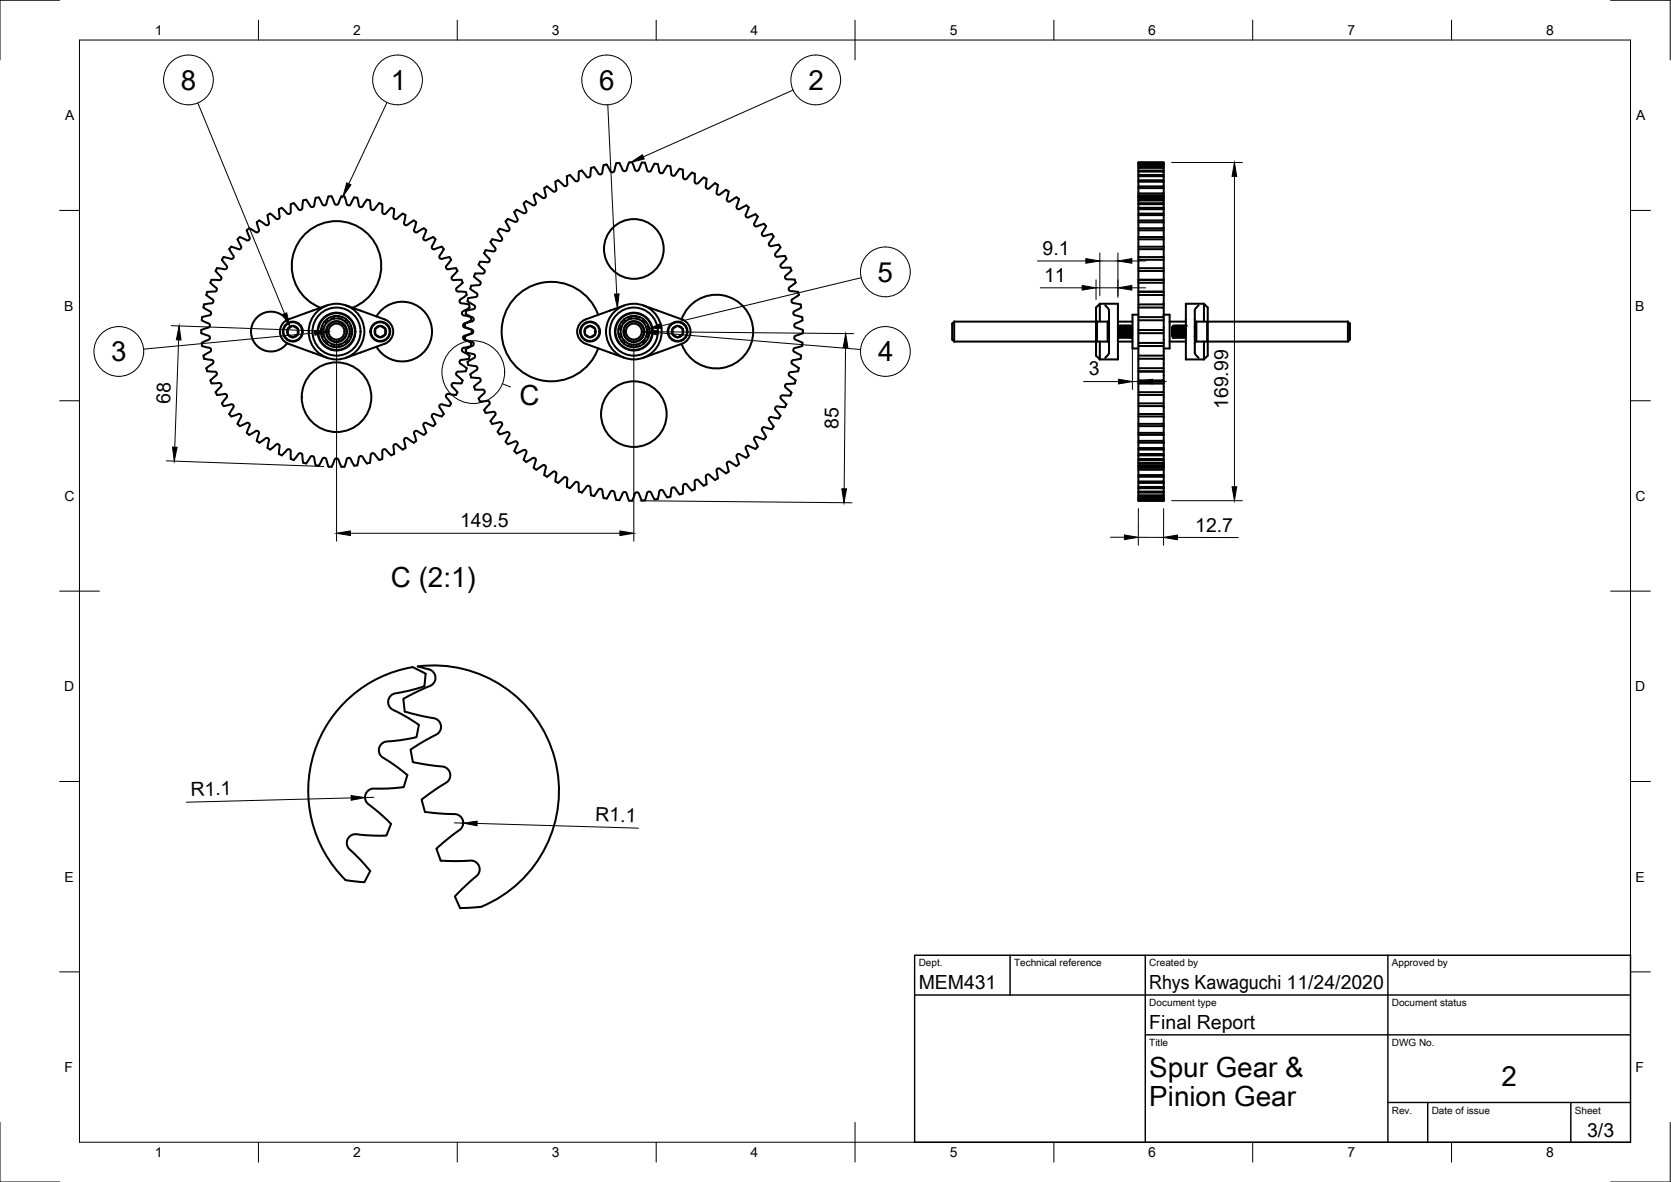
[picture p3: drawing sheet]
<svg xmlns="http://www.w3.org/2000/svg" width="420mm" height="297mm" viewBox="0 0 420 297" stroke-linecap="round" stroke-linejoin="round" font-family="sans-serif">
<!-- layer: Visible -->
<g fill="none" stroke="#000" stroke-width=".51">
<path d="M60.3 59.6a.98 .98 0 0 0-.1 1.6l.5 .8-.3 .6h-.4l-1.2-.4a.66 .66 0 0 0-.9 .1 .66 .66 0 0 0 .1 .9l.7 1.2-.2 .6-.4 .1-1.9-.5-.4 .7M62.6 57.4l-.6 .5 .8 1.9-.2 .5-.6 .1-1.7-.8M64.6 55.9l.5 1.9-.1 .5-.6 .1-1.7-1M76.2 50.4l-.2 1.9-.2 .4h-.6l-.9-1.1a.71 .71 0 0 0-1-.4 .71 .71 0 0 0-.2 1.1v1.1l-.2 .3h-.6l-.6-.6a1 1 0 0 0-1.6-.5l.2 1.9-.2 .4-.7 .1-.9-.9a.71 .71 0 0 0-1-.2 .71 .71 0 0 0-.1 1.1l.2 1.1-.2 .4-.5 .1-.7-.5a1 1 0 0 0-1.6-.3M82.6 49.4l-.5 1.8-.4 .4-.6-.2-.6-1.2a.66 .66 0 0 0-.7-.6 .66 .66 0 0 0-.6 .8l-.2 1.2-.4 .4-.5-.1-.5-.8a1 1 0 0 0-1.4-.7M85.8 49.3l-.7 1.9-.4 .3-.5-.2-.8-2-.8 .1M85.8 49.3l.8 .1M86.6 49.4l.8 2.1h.7l.4-.9a1 1 0 0 1 1.3-.9l.6 2.2 .3 .2 .4-.2 .5-.8a1.02 1.02 0 0 1 1.4-.7M93 50.4l.3 2.2 .7 .1 .6-.7a1.01 1.01 0 0 1 1.5-.7v1.9l.2 .5h.6l1-1a.71 .71 0 0 1 1-.3 .71 .71 0 0 1 .1 1.1l-.1 1.1 .2 .3 .5 .1 .8-.6a.99 .99 0 0 1 1.6-.3l-.4 1.9 .1 .4 .5 .2 .8-.5a1 1 0 0 1 1.7-.3M104.6 55.9l-.5 1.8 .2 .6 .5 .1 1.8-1M106.6 57.4a1.01 1.01 0 0 1 .2 1.6l-.4 1 .5 .4 2-.8M108.9 59.6l.6 .5-.9 2.1 .5 .5 .9-.4a1.02 1.02 0 0 1 1.6 .3l-1.1 1.8 .1 .4 .5 .3 1.9-.5 .4 .7"/>
<path d="M125.1 58.2l1.2 1.7-.1 .5-.5 .2-2-.5M127.1 55.6l1 1.8-.1 .5-.4 .2-2-.6-.5 .6M129.9 52.7a.98 .98 0 0 0-.1 1.6l.4 1-.4 .5-2.1-.8-.6 .6M131.7 51.1l.7 1.8-.2 .6h-.6l-1.7-.8M134.2 49.1l.5 1.9-.1 .5-.6 .1-1.7-1-.6 .5M139.6 45.7l.3 1.9-.1 .4-.6 .2-1.1-.9a.66 .66 0 0 0-.9-.3 .66 .66 0 0 0-.2 1l.3 1.3-.4 .5-.5-.1-1.6-1.1-.6 .5M140.4 45.3l-.7 .3M143.3 44a.98 .98 0 0 0-.7 1.5v.9l-.6 .4-1.6-1.5M145.5 43.1v2l-.3 .4-.6-.1-1.3-1.4M146.3 42.9l-.7 .2M148.6 42.2l-.2 2-.4 .4-.4-.1-1.3-1.6M151.8 41.5l-.5 2.2h-.7l-.5-.7a.98 .98 0 0 0-1.5-.8"/>
<path d="M155.8 40.9l-.9 .1-.4 1.9-.3 .3-.5 .1-.6-.9a.99 .99 0 0 0-1.3-.9M158.2 40.8l-.6 1.8-.5 .4-.5-.2-.9-1.8M158.2 40.8a1.02 1.02 0 0 1 1.2 1.1l.3 .9 .3 .2 .5-.2 .4-.9a.99 .99 0 0 1 1.3-1M162.2 40.9l.5 1.9 .4 .3 .6-.2 .5-1.2a.66 .66 0 0 1 .8-.5 .66 .66 0 0 1 .5 .7l.3 1.3 .5 .3 .5-.2 .9-1.6M167.8 41.6a1 1 0 0 1 .9 1.4l.1 .9 .7 .3 1.4-1.8M170.9 42.4a.99 .99 0 0 1 .8 1.4l.1 .9 .3 .3 .5-.1 .6-.6a1.02 1.02 0 0 1 1.5-.6v.7a1.78 1.78 0 0 0 .1 1.6h.7l1.4-1.4M176.9 44.6l.8 .3-.1 .8a1.67 1.67 0 0 0 0 1.6l.3 .1h.4l1.5-1.4M179.8 46.1a.99 .99 0 0 1 .5 1.5l-.1 .9 .4 .4h.4l1.2-.9a.63 .63 0 0 1 .8 0 .63 .63 0 0 1 .1 .8l-.4 1.3 .3 .5h.5l1.1-.7a.71 .71 0 0 1 1 0 .71 .71 0 0 1-.1 1.1l-.3 .9 .2 .6h.5l1.1-.6a.66 .66 0 0 1 1 0 .66 .66 0 0 1 0 .9 1.73 1.73 0 0 0-.5 1.5l.3 .3 .3 .1 1.9-.9M190 53.8a.99 .99 0 0 1 0 1.7l-.4 .7 .1 .5 .5 .2 .8-.3a1 1 0 0 1 1.6 .3M192.6 56.9l-1 1.6v.4l.2 .4a1.8 1.8 0 0 0 1.6-.3l.7-.2M194.1 58.8a.99 .99 0 0 1-.2 1.6l-.6 .8 .2 .6 .4 .1 1.2-.3a.71 .71 0 0 1 1 .4 .71 .71 0 0 1-.4 .9l-.8 .8 .1 .6 .3 .2 1.4-.1a.66 .66 0 0 1 .9 .3 .66 .66 0 0 1-.3 .9l-.9 .8-.1 .6 .4 .3h1.3a.71 .71 0 0 1 .9 .5 .71 .71 0 0 1-.6 .8l-.8 .7-.1 .4 .3 .5h.9a1 1 0 0 1 1.5 .8l-1.7 1.3-.1 .5 .5 .4 1.9 .2M286.2 49.3v68h6.4"/>
<path d="M286.2 57.9h6.4v1.7h-6.4M286.2 55.9h6.4v1.5h-6.4M286.2 54.1h6.4v1.3h-6.4M286.2 52.6h6.4v1.1h-6.4M286.2 51.3h6.4v.9h-6.4M286.2 50.4h6.4v.7h-6.4M286.2 49.7h6.4v.5h-6.4M286.2 49.4h6.4v.2h-6.4M286.2 49.3l6.4 .1M286.2 49.1h6.4v.2M286.2 47.3h6.4v1.3h-6.4M286.2 45.7h6.4v1.1h-6.4"/>
<path d="M286.2 44.3h6.4v1h-6.4M286.2 43.1h6.4v.9h-6.4M286.2 42.2h6.4v.7h-6.4M286.2 41.5h6.4v.5h-6.4M286.2 41h6.4v.4h-6.4M286.2 40.8h6.4v.2h-6.4M292.6 40.8h-6.4v8.5M292.6 41h.1M292.6 41.4v.1M292.6 42v.2M292.6 42.9v.2M292.6 44v.3"/>
<path d="M292.6 45.3v.4M292.6 46.8v.5M292.6 48.6v.5M292.6 49.6v.1M292.6 50.2v.2M292.6 51.1v.2M292.6 52.2v.4M292.6 53.7v.4M292.6 55.4v.5M292.6 57.4v.5M292.6 59.6v.5M52.9 71.1l1.5 1.3 .1 .5-.4 .4h-1.3a.66 .66 0 0 0-.8 .4 .66 .66 0 0 0 .4 .9l1.1 .7 .2 .5-.4 .4-1.3 .2a.66 .66 0 0 0-.8 .5 .66 .66 0 0 0 .6 .8l1.1 .6 .2 .5-.4 .4-1.2 .3a.66 .66 0 0 0-.8 .6 .66 .66 0 0 0 .7 .7l1.2 .6 .2 .3-.3 .6-.8 .2a.97 .97 0 0 0-1.1 1.2l1.9 .7 .3 .4-.2 .5-1.9 .9"/>
<path d="M53.2 70.3l-.3 .7M55.8 65.3l1.2 1.5 .1 .4-.5 .5-.9-.2a.97 .97 0 0 0-1.5 .6l1.4 1.4 .1 .5-.5 .4-2-.1M82.2 76.8l-9.7 3.5M83.2 79.6l.3 .6M84 79.4l.1 .6M85.2 79.4v.6M86.1 79.6l-.3 .6M87 76.8l9.7 3.5M88.6 77.3a11.3 11.3 0 0 0 5-17.2 11.3 11.3 0 0 0-18 0 11.3 11.3 0 0 0 5 17.2M94.7 79.5a7.5 7.5 0 0 1 11.3-1.9 7.5 7.5 0 0 1 0 11.5 7.5 7.5 0 0 1-11.3-2M113.4 65.3l-1.3 1.8 .4 .5 1-.1a.99 .99 0 0 1 1.5 .6l-1.3 1.4-.1 .6 .4 .3 2-.1M116 70.3a.98 .98 0 0 1-.5 1.5l-.7 .6v.6l.3 .3h1.3a.66 .66 0 0 1 .9 .4 .66 .66 0 0 1-.5 .9l-1.1 .8-.1 .4 .3 .4 1.3 .2a.66 .66 0 0 1 .8 .5 .66 .66 0 0 1-.5 .8l-1.1 .6-.3 .5 .4 .4 1.3 .3a.66 .66 0 0 1 .7 .6 .66 .66 0 0 1-.6 .7l-1.2 .5-.3 .4 .3 .6 .8 .2a.99 .99 0 0 1 1.1 1.2l-1.9 .7-.3 .4 .2 .5 1.5 .6a.63 .63 0 0 1 .4 .8 .63 .63 0 0 1-.7 .5l-1.3 .2-.3 .4v.5l.9 .5a.99 .99 0 0 1 .8 1.4l-2 .3-.3 .2 .1 .6 1.3 .9a.63 .63 0 0 1 .2 .8 .63 .63 0 0 1-.8 .4h-1.2l-.4 .2v.7l.7 .5a.97 .97 0 0 1 .5 1.5h-2l-.4 .2 .1 .7 1.3 1.4a.99 .99 0 0 1-1.5 .5l-1-.1-.4 .5 1.3 1.9"/>
<path d="M117.2 78.1l-.1 .8 1.8 .9 .2 .6-.4 .4-1.8 .5v.8M118.2 72.6l1.7 1.1 .1 .3-.2 .6-.9 .1a.98 .98 0 0 0-1.4 1l1.8 1 .2 .5-.4 .5-1.9 .4M118.5 71.8l-.2 .8M119.2 69.5l1.6 1.3v.5l-.4 .4-2 .1M119.5 68.7l-.3 .8M120.3 66.5l1.4 1.3 .2 .6-.5 .4h-2M120.7 65.8l-.3 .7M121.7 63.6l1.3 1.4 .1 .5-.4 .4-2.1-.1M122.1 62.9l-.4 .7M123.8 60.1a.98 .98 0 0 0 .2 1.7l.6 .7-.2 .6-.4 .1-1.9-.3M150.4 79.1a12.5 12.5 0 0 0-19.2-5.8 12.5 12.5 0 0 0 0 20.1 12.5 12.5 0 0 0 19.2-5.9M157 76.8l-9.7 3.5a3.2 3.2 0 0 0-2.2 3 3.2 3.2 0 0 0 2.2 3.1l9.7 3.5"/>
<path d="M157.9 79.6l.3 .6M158.8 79.4v.6M160 79.4l-.1 .6M160.8 79.6l-.2 .6M161.8 76.8l9.7 3.5a3.2 3.2 0 0 1 2.1 3 3.2 3.2 0 0 1-2.1 3.1l-9.7 3.5M200.7 73.3l.2 .8M200.9 74.2l-1.8 1.1v.6a1.7 1.7 0 0 0 1.5 .5 .66 .66 0 0 1 .8 .5 .66 .66 0 0 1-.6 .8 1.7 1.7 0 0 0-1.3 .8l.2 .6 1.3 .4a.66 .66 0 0 1 .8 .6 .66 .66 0 0 1-.7 .7l-1.1 .5-.3 .4 .2 .5 .9 .3a.97 .97 0 0 1 1.1 1.2l-1.8 .7-.4 .4 .2 .5 1.9 .9M276.5 76.3l-.9 1v12.1l.9 .9M276.5 76.3v4.5M276.5 76.3h4.6v14h-4.6M277.9 76.8l.9 1.2v10.7l-.9 1.2M286.2 79.1h-1.4v8.5h1.4"/>
<path d="M286.2 77.3h6.4v2.4h-6.4M286.2 74.1h6.4v2.4h-6.4M286.2 71.1h6.4v2.2M286.2 68.1h6.4v2.2h-6.4h6.4v.8M286.2 65.3h6.4v2.1h-6.4M286.2 62.6h6.4v2h-6.4M286.2 60.1h6.4v1.9h-6.4M286.2 73.3h6.4M292.6 79.1h1.5v8.5h-1.5M292.6 73.3l-6.4 .1M292.6 62v.6M292.6 64.6v.7"/>
<path d="M292.6 67.4v.7M292.6 73.4v.7M292.6 76.5v.8M292.6 79.7v.8M301.4 76.8l-1 1.2v10.7l1 1.2M302.7 76.3l1 1v3.7M302.7 76.3v4.5M302.7 76.3h-4.5v14h4.5M50.7 86.1l.1 .9 1.9 .4 .4 .4-.2 .6-1.1 .6a.66 .66 0 0 0-.6 .8 .66 .66 0 0 0 .8 .5l1.3 .2 .4 .3-.2 .6-1.3 .8a.63 .63 0 0 0-.2 .8 .63 .63 0 0 0 .8 .4h1.3l.4 .4-.1 .5-1.5 1.3M52.9 95.6l.3 .7h2l.3 .1 .2 .6-.7 .7a.98 .98 0 0 0-.4 1.6l2.2-.3 .3 .6-.6 .8a.98 .98 0 0 0-.3 1.7l1.9-.5 .4 .1 .2 .6-.7 1.1a.66 .66 0 0 0-.1 1 .66 .66 0 0 0 .9 .1l1.3-.5 .6 .4-1 2.1M72.2 80.4a5 5 0 0 0-7.4-.8 5 5 0 0 0 0 7.5 5 5 0 0 0 7.4-.9M72.5 86.4l9.7 3.5"/>
<path d="M72.5 80.3a3.2 3.2 0 0 0-2.1 3 3.2 3.2 0 0 0 2.1 3.1M74.9 82.6v1.5M74.9 82.6l-1-.5a.4 .4 0 0 0-.7 0l-.8 .5v1.5l.9 .5a.4 .4 0 0 0 .7 0l.9-.5M74.9 82.6a1.45 1.45 0 0 1 0 1.5M74.9 82.6a1.45 1.45 0 0 0-2.2-.4 1.45 1.45 0 0 0 0 2.2 1.45 1.45 0 0 0 2.2-.3M80.7 82.7l.7 .1M81 81.9l.5 .3M81.4 83.9h-.7M81.5 84.5l-.5 .3M81.5 80.9l.6 .3M82.1 85.4l-.6 .4M82.2 80.2l.3 .6"/>
<path d="M82.5 85.9l-.3 .5M83.5 86.4l-.3 .6M84.1 86.6l-.1 .6M85.2 86.6v.6M85.8 86.4l.3 .6M86.7 85.9l.4 .5M87.1 80.2l-.4 .6M87.2 85.4l.5 .4M87.7 80.9l-.5 .3M87.7 84.5l.6 .3M87.9 83.9h.6M88.3 81.9l-.6 .3"/>
<path d="M88.5 82.7l-.6 .1M96.7 86.4l-9.7 3.5M96.7 80.3a3.2 3.2 0 0 1 2.2 3 3.2 3.2 0 0 1-2.2 3.1M96.9 82.6v1.5M96.9 82.6l-1-.5a.4 .4 0 0 0-.7 0l-.5 .3a.67 .67 0 0 0-.3 .9v.4a.4 .4 0 0 0 .3 .6l.6 .3a.39 .39 0 0 0 .7 0l.9-.5M96.9 82.6a1.45 1.45 0 0 1 0 1.5M96.9 82.6a1.45 1.45 0 0 0-2.2-.4 1.45 1.45 0 0 0 0 2.2 1.45 1.45 0 0 0 2.2-.3M116.9 82.1l1.8 .7 .3 .5-.2 .5-1.9 .7M116.9 84.5v.8M116.9 85.3l1.8 .6 .4 .4-.2 .6-1.8 .8 .1 .8M117.2 88.5l1.9 .5 .4 .4-.2 .5-1.8 1M117.6 90.9a.95 .95 0 0 0 1.3 1l.9 .2 .2 .6-.1 .2-1.7 1.2"/>
<path d="M118.3 94.1l.2 .7M118.4 94.9l2 .1 .3 .2 .1 .7-.7 .5a.96 .96 0 0 0-.6 1.5M119.4 97.9h2l.5 .3-.2 .7-1.4 1.2M149.6 82.6v1.5M149.6 82.6l-.9-.5a.4 .4 0 0 0-.7 0l-.6 .3a.67 .67 0 0 0-.3 .9v.4a.4 .4 0 0 0 .4 .6l.5 .3a.4 .4 0 0 0 .7 0l.9-.5M149.6 82.6a1.45 1.45 0 0 1 0 1.5M149.6 82.6a1.45 1.45 0 0 0-2.2-.4 1.45 1.45 0 0 0 0 2.2 1.45 1.45 0 0 0 2.2-.3M155.5 82.7l.6 .1M155.7 81.9l.6 .3M156.1 83.9h-.6M156.3 84.5l-.6 .3M156.3 80.9l.5 .3"/>
<path d="M156.8 85.4l-.5 .4M156.9 80.2l.4 .6M157.3 85.9l-.4 .5M158.2 86.4l-.3 .6M158.8 86.6v.6M159.9 86.6l.1 .6M160.6 86.4l.2 .6M161.5 85.9l.3 .5M161.8 80.2l-.3 .6M161.9 85.4l.5 .4M162.4 80.9l-.5 .3M162.5 84.5l.5 .3"/>
<path d="M162.6 83.9h.7M163 81.9l-.5 .3M163.3 82.7l-.7 .1M171.4 80.2a9.3 9.3 0 0 1 14.2-4.3 9.3 9.3 0 0 1 0 14.9 9.3 9.3 0 0 1-14.2-4.4M171.6 82.6v1.5M171.6 82.6l-.9-.5a.4 .4 0 0 0-.7 0l-.9 .5v1.5l.9 .5a.4 .4 0 0 0 .7 0l.9-.5M171.6 82.6a1.45 1.45 0 0 1 0 1.5M171.6 82.6a1.45 1.45 0 0 0-2.2-.4 1.45 1.45 0 0 0 0 2.2 1.45 1.45 0 0 0 2.2-.3M200.7 93.3l-1.9 .2-.4 .2v.7l.7 .5a.97 .97 0 0 1 .7 1.5l-2.2 .1-.2 .7 .7 .7a.97 .97 0 0 1 .6 1.5l-2-.1-.4 .4 .1 .6 1.3 1.3M200.9 92.5l-.2 .8M201.8 86.1a.99 .99 0 0 1-1.2 1.2l-.9 .2-.2 .6a1.7 1.7 0 0 0 1.3 .9 .66 .66 0 0 1 .6 .7 .66 .66 0 0 1-.8 .6 1.7 1.7 0 0 0-1.5 .4v.7l1.8 1.1M239.9 80.8a2.12 2.12 0 0 0-.5 2.1v.8a2.12 2.12 0 0 0 .5 2.1"/>
<path d="M239.9 80.8v5M239.9 85.8h35.7M239.9 80.8h35.7M275.8 80.8l-.1 .2v4.7l.1 .1M275.8 80.8v5M275.8 85.8h2.7M275.8 80.8h2.7M276.5 85.8v4.5M278.5 80.8l.2 .2v4.7l-.2 .1M278.5 80.8v5M278.7 81.8h.1M278.7 84.8h.1"/>
<path d="M278.8 84.4v.4M278.8 81.8v1.5M278.8 83.3v.8M278.8 81.8v.1M278.8 84.8h.1M278.8 83v.3M281.1 84l.1 .5M281.1 84.5h.1M281.1 81.8l.3 3M281.1 85.8h3.7M281.1 80.8h3.7M281.1 81.8v.1"/>
<path d="M281.1 81.8h.1M281.2 84.5l.1 .3M281.2 81.8l.2 3M281.2 81.8l.2 .4M281.4 82.2l.2 2.3M281.4 82.2h.1M281.4 84.8h.1M281.4 82.2l.3 2.3M281.6 81.8l.3 3M281.6 84.5h.1M281.6 81.8h.1M281.6 81.8l-.2 .4"/>
<path d="M281.6 84.5l-.2 .3M281.7 81.8l.2 3M281.7 84.5l.2 .3M281.7 81.8l.2 .4M281.9 82.2h.1M281.9 84.8h.1M281.9 82.2l.2 2.3M281.9 82.2l.3 2.3M282.1 81.8l.3 3M282.1 84.5h.1M282.1 81.8h.1M282.1 81.8l-.2 .4"/>
<path d="M282.1 84.5l-.2 .3M282.2 81.8l.2 3M282.2 84.5l.2 .3M282.2 81.8l.2 .4M282.4 82.2l.2 2.3M282.4 82.2h.1M282.4 84.8h.1M282.4 82.2l.3 2.3M282.6 81.8l.3 3M282.6 81.8l-.2 .4M282.6 84.5h.1M282.6 81.8h.1"/>
<path d="M282.6 84.5l-.2 .3M282.7 84.5l.2 .3M282.7 81.8l.2 3M282.7 81.8l.2 .4M282.9 84.8h.1M282.9 82.2l.2 2.3M282.9 82.2h.1M282.9 82.2l.3 2.3M283.1 81.8l.3 3M283.1 84.5h.1M283.1 81.8h.1M283.1 81.8l-.2 .4"/>
<path d="M283.1 84.5l-.2 .3M283.2 81.8l.2 3M283.2 84.5l.2 .3M283.2 81.8l.2 .4M283.4 82.2l.2 2.3M283.4 82.2h.1M283.4 84.8h.1M283.4 82.2l.3 2.3M283.6 81.8l.3 3M283.6 84.5h.1M283.6 81.8h.1M283.6 81.8l-.2 .4"/>
<path d="M283.6 84.5l-.2 .3M283.7 84.5l.1 .3M283.7 81.8l.2 3M283.7 81.8l.2 .4M283.9 82.2l.3 2.3M283.9 82.2l.2 2.3M284.1 81.8l.3 3M284.1 84.5h.1M284.1 81.8h.1M284.1 81.8l-.2 .4M284.1 84.5l-.2 .3M284.2 81.8l.2 2.6"/>
<path d="M284.2 84.5l.2 .3M284.2 81.8l.2 .4M284.4 82.2h.1M284.4 82.2l.2 2.2M284.4 82.2l.2 1.6M284.5 82l.2 .3v2.1l-.3 .4M284.5 82l.1 2.4h-.2v.4M284.5 82l-.1 .2M286.2 99.3h6.4v2.1h-6.4M286.2 93.3h6.4v2.3h-6.4M286.2 90.2h6.4v2.3h-6.4M286.2 87h6.4v2.4h-6.4"/>
<path d="M286.2 83.7h6.4v2.5h-6.4M286.2 80.5h6.4v2.4h-6.4M286.2 93.4h6.4M292.6 95.6v.7h-6.4h6.4v2.3h-6.4M292.6 82.9v.8M292.6 86.2v.8M292.6 89.4v.8M292.6 92.5v.8M292.6 98.6v.7M294.1 85.8h4.1M294.1 80.8h4.1M294.9 82l-.2 .3v2.1l.3 .4"/>
<path d="M294.9 82l.1 2.8M294.9 82v.2M294.9 82.2l.3 2.3M294.9 82.2h.1M295 82.2l.2 2.3M295.2 81.8l.2 3M295.2 81.8l.2 .4M295.2 84.5h.1M295.2 84.5l-.2 .3M295.2 81.8l-.2 .4M295.2 81.8l.3 3M295.2 84.5l.2 .3"/>
<path d="M295.4 82.2l.3 2.3M295.4 82.2h.1M295.4 84.8h.1M295.5 82.2l.2 2.3M295.7 81.8l.3 3M295.7 84.5h.1M295.7 81.8h.1M295.7 84.5l-.2 .3M295.7 81.8l-.2 .4M295.7 84.5l.2 .3M295.7 81.8l.2 .4M295.9 82.2l.3 2.3"/>
<path d="M296.2 81.8l.3 3M296.2 81.8l.2 3M296.2 81.8l-.2 .4M296.2 84.5l-.2 .3M296.2 84.5l.2 .3M296.2 81.8l.2 .4M296.4 82.2h.1M296.4 84.8h.1M296.4 82.2l.3 2.3M296.5 82.2l.2 2.3M296.7 81.8l.2 3M296.7 84.5h.1"/>
<path d="M296.7 81.8h.1M296.7 84.5l-.2 .3M296.7 81.8l-.2 .4M296.7 81.8l.3 3M296.7 81.8l.2 .4M296.7 84.5l.2 .3M296.9 82.2l.3 2.3M296.9 82.2h.1M296.9 84.8h.1M297 82.2l.2 2.3M297 82.2l.2-.4 .2 3M297.2 84.5h.1"/>
<path d="M297.2 81.8h.1M297.2 84.5l-.2 .3M297.2 84.5l.2 .3M297.2 81.8l.3 3 .2-.3M297.2 81.8l.2 .4M297.4 84.8h.1M297.4 82.2l.3 2.3M297.4 82.2h.1M297.5 82.2l.2 2.3M297.7 81.8l.3 3M297.7 81.8l.2 3M297.7 84.5h.1"/>
<path d="M297.7 81.8l-.2 .4M297.7 84.5l.2 .3M297.8 81.8l.1 .4M297.9 82.2h.1M297.9 84.8h.1M297.9 82.2l.3 2.3-.2 .3M298 82.2l.2 2M298.2 81.8l-.2 .4M300.4 84.4l.1 .4M300.4 84.8h.1M300.5 84.8h.1M300.5 81.8l-.1 .4 .1 2.6"/>
<path d="M300.5 81.8v3M300.5 81.8h.2M300.5 84.8h.2M300.8 80.8l-.1 .2v4.7l.1 .1M300.8 80.8v5M300.8 85.8h2.7M300.8 80.8h2.7M302.7 85.8v4.5M303.5 80.8v5M303.5 80.8l.2 .2M303.7 85.7v3.7l-1 .9M303.7 81v4.7"/>
<path d="M303.7 85.8h35.2M303.7 80.8h35.2M303.7 85.7l-.2 .1M338.9 80.8a2.12 2.12 0 0 1 .5 2.1v.8a2.12 2.12 0 0 1-.5 2.1M338.9 80.8v5M59.7 106.5l.6 .6M60.3 107.1l1.8-.9 .5 .2 .2 .5-.8 1.9M62 108.8a1 1 0 0 0 1.7-.1l.7-.4 .6 .1 .1 .5-.2 .8a.99 .99 0 0 0 .3 1.6l1.6-1.1 .4-.1 .4 .4-.1 .9a.97 .97 0 0 0 .4 1.6l1.8-1.4 .4 .1 .2 .3-.1 .9a.98 .98 0 0 0 .6 1.5l1.7-1.5 .4 .1 .2 .3v.9a.99 .99 0 0 0 .8 1.4l1.2-1.6 .5-.1 .4 .4 .2 2M76.2 116.3a.98 .98 0 0 0 1.4-.8l.5-.8 .5-.1 .4 .4 .1 .8a.97 .97 0 0 0 1.1 1.2l.9-1.8 .3-.1 .5 .1 .3 1a.97 .97 0 0 0 1.2 1.1l.8-1.9 .3-.2 .6 .2 .7 1.9M106.6 109.3l-1.8-1h-.3l-.4 .4 .3 1a.97 .97 0 0 1-.4 1.6l-1.6-1.2h-.4l-.4 .4 .3 1.4a.66 .66 0 0 1-.3 .9 .66 .66 0 0 1-.9-.2l-.9-.9h-.6l-.3 .4 .2 1.3a.66 .66 0 0 1-.4 .9 .66 .66 0 0 1-.8-.4l-.9-.9-.4-.1-.5 .3v1a.98 .98 0 0 1-.7 1.4l-1.5-1.7-.6 .2-.1 1a.99 .99 0 0 1-1 1.4l-1.3-1.9-.6 .3-.2 .9a1 1 0 0 1-1 1.2l-1-1.8-.2-.1-.7 .2-.2 .9a.99 .99 0 0 1-1.2 1.1M107.2 108.8l-.6 .5M108.9 107.1l-1.8-.9-.4 .1-.3 .6 .8 1.9"/>
<path d="M109.5 106.5l-.6 .6M113.4 101.4l-.4 .7-1.9-.5-.4 .1-.2 .6 .7 1.1a.66 .66 0 0 1 .1 1 .66 .66 0 0 1-.9 .1l-1.3-.5-.5 .3v.4l.9 1.8M120.4 100.2l.3 .7M120.6 100.9l2.1-.2 .4 .4-.1 .5-1.3 1.5M121.7 103l.4 .7M122.1 103.8l1.9-.3 .4 .1 .2 .5-.6 .8a.97 .97 0 0 0-.2 1.6M123.7 106.5l2-.4 .5 .2 .1 .5-1.2 1.7M125.1 108.5l.5 .6M125.6 109.2l2-.7 .4 .3 .1 .5-1 1.7M127.1 111l.6 .6 1.8-.7 .5 .2 .2 .5-.9 1.8 .6 .5M129.9 113.9l1.7-.8 .6 .1 .2 .5-.7 1.9M131.7 115.6l.6 .5 1.6-.9 .4-.1 .4 .4-.2 .9a.99 .99 0 0 0 .3 1.7l1.6-1.1 .4-.1 .5 .5-.2 .8a.98 .98 0 0 0 .4 1.6l1.5-1.2 .6-.1 .3 .5-.3 2"/>
<path d="M182.6 119l-1.9-1.3-.5 .4 .1 .9a.99 .99 0 0 1-.5 1.6l-1.5-1.3-.4-.1-.3 .2a1.67 1.67 0 0 0 0 1.6 .67 .67 0 0 1-.3 .9 .67 .67 0 0 1-.9-.3l-.9-1-.7 .1a1.78 1.78 0 0 0-.1 1.6 .71 .71 0 0 1-.5 .9 .71 .71 0 0 1-.9-.6l-.7-.9h-.7a1.71 1.71 0 0 0-.2 1.6v.7l-.8 .3M188.3 114.5l-.6 .5-1.8-.9-.5 .1-.2 .6 .4 1.1a.66 .66 0 0 1-.1 1 .66 .66 0 0 1-.9-.2l-1.1-.7h-.4l-.4 .5 .3 .9a.99 .99 0 0 1-.4 1.6M192.1 110.4l-1.9-.7-.6 .4a1.73 1.73 0 0 0 .6 1.5 .65 .65 0 0 1 .1 .9 .65 .65 0 0 1-1 .1l-1.2-.6h-.3l-.3 .3a1.73 1.73 0 0 0 .5 1.5l.3 .7M192.6 109.8l-.5 .6M197.7 101.6l-.3 .7-1.9-.2-.5 .2-.1 .6 .9 1a.66 .66 0 0 1 .2 .9 .66 .66 0 0 1-.9 .3l-1.2-.3-.4 .1-.2 .6 .6 .7a.95 .95 0 0 1 .2 1.6l-.7-.1a1.8 1.8 0 0 0-1.6-.3l-.2 .3v.4l1 1.7M286.2 104.7h6.4v1.8h-6.4M286.2 102.1h6.4v1.9h-6.4M286.2 117h6.4M286.2 116.5h6.4M286.2 115.6h6.4M286.2 114.4h6.4M286.2 113h6.4"/>
<path d="M286.2 111.3h6.4M286.2 109.3h6.4M286.2 107.1h6.4M286.2 119.8h6.4M286.2 118.1h6.4M292.6 117v.3h-6.4v8.5M292.6 116.5v.4h-6.4M292.6 115.6v.7h-6.4M292.6 114.4v.9h-6.4M292.6 113v1.1h-6.4M292.6 111.3v1.3h-6.4M292.6 109.3v1.5h-6.4"/>
<path d="M292.6 107.1v1.7h-6.4M292.6 119.8v1.2h-6.4M292.6 118.1v1.3h-6.4M292.6 117.3v.3h-6.4M292.6 101.4v.7M292.6 104v.7M292.6 106.5v.6M292.6 108.8v.5M292.6 110.8v.5M292.6 112.6v.4M292.6 114.1v.3M292.6 115.3v.3"/>
<path d="M292.6 116.3v.2M292.6 116.9v.1M292.6 117.3h.1M292.6 117.6v.5M292.6 119.4v.4M139.7 121l.7 .3M140.4 121.4l1.4-1.4 .5-.1 .4 .5-.2 2M142.6 122.4l.7 .3M143.3 122.7l1.3-1.5 .6-.1 .3 .5v1.9M145.6 123.5l.7 .3M146.3 123.8l1.2-1.5 .5-.2 .4 .4 .2 2M148.6 124.5a.98 .98 0 0 0 1.5-.8l.5-.8h.7l.5 2.3"/>
<path d="M151.8 125.2a.97 .97 0 0 0 1.3-.9l.6-.9h.5l.3 .4 .4 1.8 .9 .1M155.7 125.7l1.1-2 .7 .2 .3 .8a1 1 0 0 0 1.2 1.1l.9-2 .6 .1 .4 .8a.95 .95 0 0 0 1.3 1M164.6 125.5l-.9-1.8-.6-.2-.4 .4-.5 1.9M170.9 124.3l-1.4-1.8-.6 .2-.2 1a.95 .95 0 0 1-.9 1.3l-1-1.7-.6-.2-.4 .3-.4 2-.8 .1M286.2 125.8h6.4M286.2 125.7h6.4M286.2 125.3h6.4M286.2 124.7h6.4M286.2 123.8h6.4M286.2 122.7h6.4M286.2 121.4h6.4M292.6 125.7v.1h-6.4"/>
<path d="M292.6 125.3v.3h-6.4M292.6 124.7v.5h-6.4M292.6 123.8v.7h-6.4M292.6 122.7v.8h-6.4M292.6 121.4v1h-6.4M292.6 121v.4M292.6 122.4v.3M292.6 123.5v.3M292.6 124.5v.2M292.6 125.2v.1M292.6 125.6v.1M292.6 125.8h.1"/>
<path d="M105 167.5a31.5 31.5 0 0 1 34.5 23.3 31.5 31.5 0 0 1-18.8 37.1l-5 .3-1.3-2.9 5.9-5.6 .3-1.4-.5-1.2-.8-.7-.7-.1h-7.8l-1.1-3 6.4-5.3 .3-.8v-1.1l-.4-.7-.8-.6a6.8 6.8 0 0 0-3.2-.3l-5.2-.5-.8-3.1 6.7-4.6 .5-1.1-.2-1.4-.5-.6-.8-.5-7.9-1.2-.6-3.1 6.9-4.1 .6-.8 .2-.7-.4-1.4-.9-.8-7.8-1.8-.4-3.2 7.1-3.4 .5-.5 .4-.8v-1.2l-.8-1.1-.6-.4zM86.9 221.2a31.5 31.5 0 0 1 16.9-53.5l3.2 1.6-.3 3.2-3.6 1-4.3 .9-.9 .9-.3 1.3 .2 .8 .7 .8 4.5 2.4 2.3 1.5-.6 3.2-3.7 .7-4.3 .4-.9 .7-.5 1.2 .2 1.2 .6 .7 3 2 3.3 2.6-.9 3-3.7 .3-4.2 .1-.8 .3-.6 .6-.4 1.3 .4 1.3 3 2.5 3.1 2.9-1.1 2.9-5.2-.1-2.7-.3-1 .3-.6 .6-.5 1.1 .1 .9 .3 .6 3.3 3.3 2.2 2.5-1.5 2.8-4.7-.5"/>
<circle cx="159.4" cy="62.6" r="7.5"/>
<circle cx="73.6" cy="83.3" r="2.36"/>
<circle cx="73.6" cy="83.3" r="2.51"/>
<circle cx="84.6" cy="83.3" r="6"/>
<circle cx="84.6" cy="83.3" r="4.8"/>
<circle cx="84.6" cy="83.3" r="4.6"/>
<circle cx="84.6" cy="83.3" r="3.9"/>
<circle cx="84.6" cy="83.3" r="3.3"/>
<circle cx="84.6" cy="83.3" r="2"/>
<circle cx="84.6" cy="83.3" r="2.64"/>
<circle cx="84.6" cy="83.3" r="2.51"/>
<circle cx="84.6" cy="83.3" r="7"/>
<circle cx="84.6" cy="99.8" r="8.8"/>
<circle cx="95.6" cy="83.3" r="2.36"/>
<circle cx="95.6" cy="83.3" r="2.51"/>
<circle cx="148.4" cy="83.3" r="2.36"/>
<circle cx="148.4" cy="83.3" r="2.51"/>
<circle cx="159.4" cy="83.3" r="6"/>
<circle cx="159.4" cy="83.3" r="4.8"/>
<circle cx="159.4" cy="83.3" r="4.6"/>
<circle cx="159.4" cy="83.3" r="3.9"/>
<circle cx="159.4" cy="83.3" r="3.3"/>
<circle cx="159.4" cy="83.3" r="2"/>
<circle cx="159.4" cy="83.3" r="2.64"/>
<circle cx="159.4" cy="83.3" r="2.51"/>
<circle cx="159.4" cy="83.3" r="7"/>
<circle cx="170.4" cy="83.3" r="2.36"/>
<circle cx="170.4" cy="83.3" r="2.51"/>
<circle cx="159.4" cy="104.1" r="8.2"/>
</g>
<g fill="#000" stroke="#000" stroke-width=".25">
<circle cx="284.3" cy="84.8" r=".24"/>
<circle cx="295" cy="84.8" r=".24"/>
</g>
<circle cx="298.2" cy="81.8" r=".25" fill="#000"/>
<!-- layer: Border -->
<g fill="none" stroke="#000" stroke-width=".25">
<path d="M15 .1h-15v15M20 10.1h390v276.9h-390zM65 5.1v5M115 5.1v5M165 5.1v5M215 5.1v10M265 5.1v5M315 5.1v5M365 5.1v5M405 .1h15v15M15 52.9h5M410 52.9h5"/>
<path d="M15 100.7h5M410 100.7h5M15 148.6h10M405 148.6h10M15 196.4h5M410 196.4h5M15 244.2h5M410 244.2h5M0 282.1v14.9h15M65 287v5M115 287v5M165 287v5"/>
<path d="M215 282.1v9.9M265 287v5M315 287v5M365 287v5M420 282.1v14.9h-15"/>
</g>
<!-- layer: TitleBlock -->
<path d="M230 240.1h180v46.9h-180zM230 250h180M254 240.1v9.9M288 240.1v46.9M349 240.1v46.9M288 260.1h122M349 277.1h61M359 277.1v9.9M395 277.1v9.9" fill="none" stroke="#000" stroke-width=".36"/>
<!-- layer: Dimensions -->
<g fill="none" stroke="#000" stroke-width=".25">
<path d="M294.6 40.8h17.8M310.4 44.3v78M260.8 65.6h12.2M261.6 72.3h10.5M275.6 70.3v5M275.6 72.3h5.5M276.5 63.6v10.7M276.5 65.6h4.6M281.1 63.6v11.1M284.6 65.6h3.5M284.6 72.3h3.5M43.1 81.8l39.5 1.5"/>
<path d="M44.9 85.4l-1 27M84.6 85.3v50.7M159.4 85.3v50.7M161.4 83.3l53.2 .5M212.6 87.3l-.3 35.5M272.5 95.9h8.7M284.7 81.1v16.8M284.7 95.9h1.5M286.2 81.1v16.8M289.8 95.9h3.4M41.8 115.8l39.6 1.4M88.1 134h67.8"/>
<path d="M161 125.8l53.2 .6M279.2 135h3.5M286.2 135l6.4 .1M286.2 127.8v9.2M292.6 127.8v9.2M294.6 125.8h17.8M296.1 135.1h15.2M88.3 200.5l-41.4 1.1M94 200.4h-2.2M114.3 206.8h2.2M120 206.9l40.5 1.2"/>
</g>
<g fill="#000" stroke="#000" stroke-width=".25">
<path d="M310.4 40.8l.6 3.5h-1.2zM272.1 71.7l3.5 .6-3.5 .6zM273 65l3.5 .6-3.5 .6zM281.1 65.6l3.5-.6v1.2zM281.1 72.3l3.5-.6v1.2zM45 81.9l.5 3.5h-1.2zM212.6 83.8l.6 3.5h-1.2zM281.2 95.3l3.5 .6-3.5 .6zM286.2 95.9l3.6-.6v1.2zM43.4 112.4h1.1l-.7 3.5zM84.6 134l3.5-.6v1.2zM155.9 133.4l3.5 .6-3.5 .6z"/>
<path d="M211.7 122.8h1.2l-.7 3.5zM282.7 134.4l3.5 .6-3.5 .6zM292.6 135.1l3.5-.6v1.1zM309.8 122.3h1.2l-.6 3.5zM88.3 199.9l3.5 .5-3.5 .7zM116.5 206.8l3.5-.4v1.1z"/>
</g>
<!-- layer: Annotations -->
<g fill="none" stroke="#000" stroke-width=".25">
<path d="M126.3 96.4l2.1 .8"/>
<circle cx="119" cy="93.5" r="7.9"/>
</g>
<!-- layer: 0 -->
<g fill="none" stroke="#000" stroke-width=".25">
<path d="M49.7 25.9l21.9 53M97.3 25.7l-9.6 20.5M152.8 26.3l2.3 47.6M199.4 22.6l-37.6 16.8M216.5 69.8l-50.2 12.1M79.1 83.7l-43 4M165.4 83.6l51 4.2"/>
<circle cx="47.4" cy="20.1" r="6.3"/>
<circle cx="100" cy="20.1" r="6.3"/>
<circle cx="152.5" cy="20.1" r="6.3"/>
<circle cx="205.1" cy="20.1" r="6.3"/>
<circle cx="222.6" cy="68.3" r="6.3"/>
<circle cx="29.9" cy="88.3" r="6.3"/>
<circle cx="222.6" cy="88.3" r="6.3"/>
</g>
<path d="M158.6 40.8l2.9-1.9 .5 1zM87.2 46l1 .4-2 3zM71 79.1l1.1-.5 .8 3.5zM154.5 73.9h1.2l-.5 3.5zM79.1 83.1l3.5 .2-3.4 1zM161.9 83.3l3.5-.3-.1 1.2zM162.9 82.7l3.3-1.4 .3 1.2z" fill="#000" stroke="#000" stroke-width=".25"/>
<g font-size="7">
<text x="45.4" y="22.5">8</text>
<text x="98.3" y="22.6">1</text>
<text x="150.6" y="22.5">6</text>
<text x="203.3" y="22.6">2</text>
<text x="220.7" y="70.8">5</text>
<text x="27.9" y="90.8">3</text>
<text x="220.8" y="90.8">4</text>
<text x="130.6" y="101.7">C</text>
<text x="98.3" y="147.5">C (2:1)</text>
<text x="289" y="270.6">Spur Gear &amp;</text>
<text x="377.5" y="273">2</text>
<text x="289" y="278.1">Pinion Gear</text>
</g>
<g font-size="4.9">
<text x="262.1" y="64">9.1</text>
<text x="262.6" y="70.8">11</text>
<text x="273.7" y="94.3">3</text>
<text x="42.8" y="101.5" transform="rotate(-88 42.8 101.5)">68</text>
<text x="210.8" y="107.8" transform="rotate(-90 210.8 107.8)">85</text>
<text x="308.8" y="102.8" transform="rotate(-90 308.8 102.8)">169.99</text>
<text x="115.7" y="132.4">149.5</text>
<text x="300.5" y="133.6">12.7</text>
<text x="47.9" y="200.1" transform="rotate(-2 47.9 200.1)">R1.1</text>
<text x="149.7" y="206.3" transform="rotate(2 149.7 206.3)">R1.1</text>
<text x="231" y="248.5">MEM431</text>
<text x="289" y="248.5">Rhys Kawaguchi 11/24/2020</text>
<text x="289" y="258.6">Final Report</text>
<text x="399.1" y="285.7">3/3</text>
</g>
<g font-size="3.5">
<text x="39" y="8.8">1</text>
<text x="88.8" y="8.8">2</text>
<text x="138.8" y="8.8">3</text>
<text x="188.7" y="8.8">4</text>
<text x="238.8" y="8.8">5</text>
<text x="288.7" y="8.8">6</text>
<text x="338.8" y="8.8">7</text>
<text x="388.8" y="8.8">8</text>
<text x="16.4" y="30.2">A</text>
<text x="411.4" y="30.2">A</text>
<text x="16.2" y="78">B</text>
<text x="411.2" y="78">B</text>
<text x="16.2" y="125.9">C</text>
<text x="411.2" y="125.9">C</text>
<text x="16.2" y="173.7">D</text>
<text x="411.2" y="173.7">D</text>
<text x="16.2" y="221.6">E</text>
<text x="411.2" y="221.6">E</text>
<text x="16.2" y="269.4">F</text>
<text x="411.2" y="269.4">F</text>
<text x="39" y="290.8">1</text>
<text x="88.8" y="290.8">2</text>
<text x="138.8" y="290.8">3</text>
<text x="188.7" y="290.8">4</text>
<text x="238.8" y="290.8">5</text>
<text x="288.7" y="290.8">6</text>
<text x="338.8" y="290.8">7</text>
<text x="388.8" y="290.8">8</text>
</g>
<g font-size="2.5">
<text x="231" y="242.9">Dept.</text>
<text x="255" y="242.9">Technical reference</text>
<text x="289" y="242.9">Created by</text>
<text x="350" y="242.9">Approved by</text>
<text x="289" y="252.8">Document type</text>
<text x="350" y="252.8">Document status</text>
<text x="289" y="262.9">Title</text>
<text x="350" y="262.9">DWG No.</text>
<text x="350" y="279.9">Rev.</text>
<text x="360" y="279.9">Date of issue</text>
<text x="396" y="279.9">Sheet</text>
</g>
</svg>
